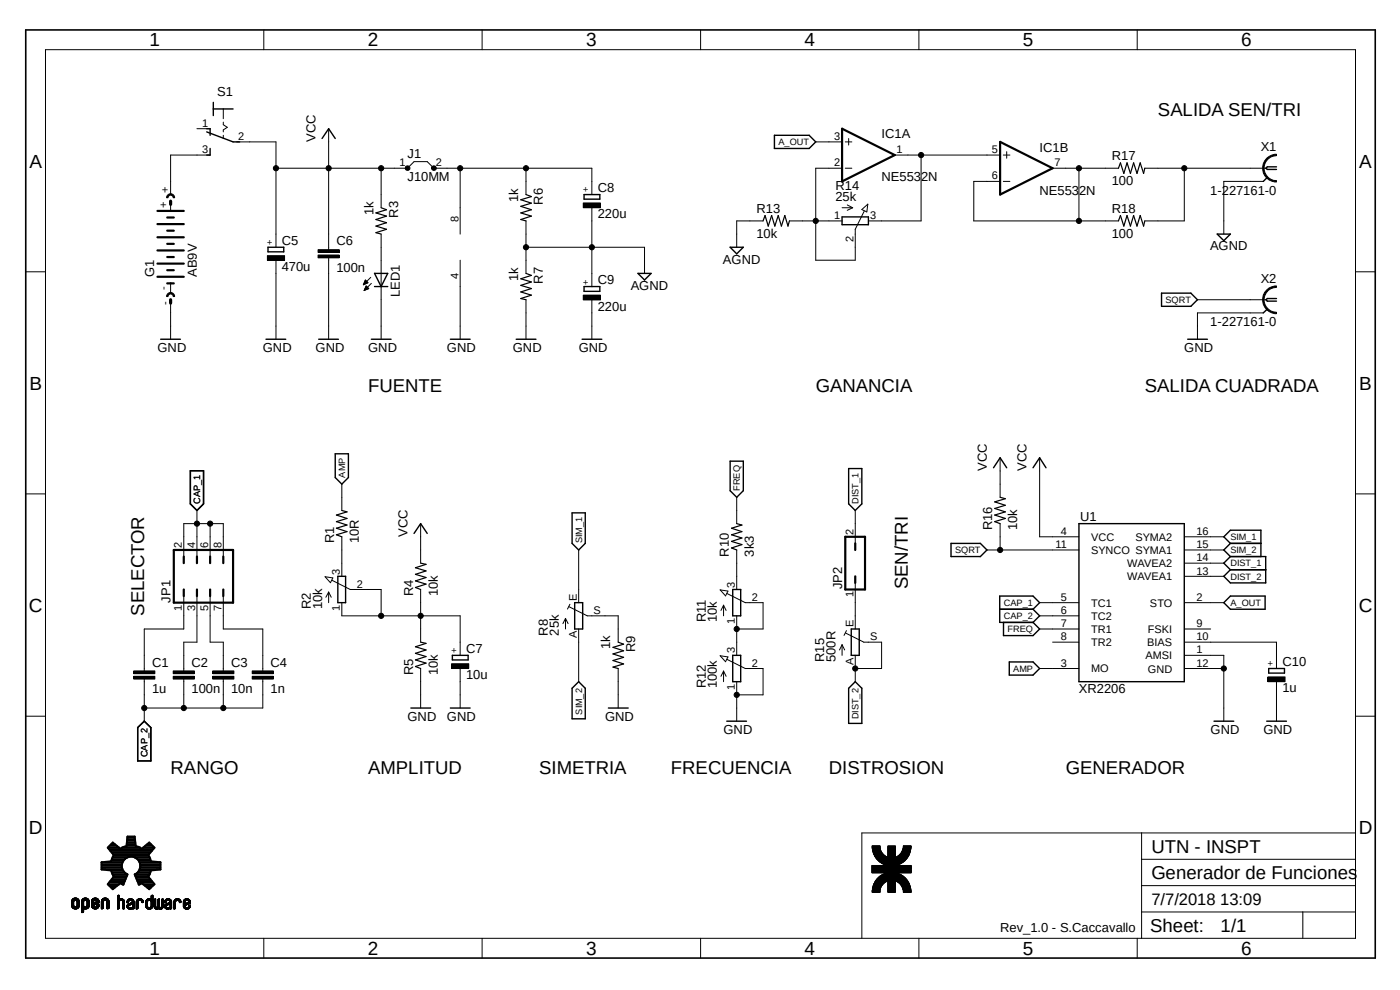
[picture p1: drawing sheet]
<svg xmlns="http://www.w3.org/2000/svg" width="297mm" height="210mm" viewBox="0 0 297 210" stroke-linecap="round" stroke-linejoin="round" font-family="sans-serif">
<path d="M4.9 6l287.2 197.9M292.1 6l-287.2 197.9" fill="none" stroke="#fff" stroke-width=".21"/>
<g fill="none" stroke="#000" stroke-width=".3">
<path d="M43.9 28l5.5 2.1h1.4M43.9 27.3h.7v1.4M44.6 31.5v1.4h-.7M45.3 21.7v2.8M45.3 23.1h4.1M68.3 29.4l1.4-2.1 1.4 2.1M164.3 28.7h7.4l1.4 1.4-1.4 1.4h-7.4zM268.9 37.6l-.9 .9M270.8 35.4h-1.9l-.3 .3 .3 .2h1.9M56.9 52.5h3.3v.9h-3.3zM79.5 58h2.8l-1.4 2.8zM123.9 41.3h3.4v.9h-3.4z"/>
<path d="M135.3 58h2.8l-1.4 1.4zM154.9 52.5h2.8l-1.4 1.3zM178.6 46h5.6v1.7h-5.6zM258.2 49.7h2.8l-1.4 1.4zM34.1 72h4.2M56.4 72h4.2M67.6 72h4.2M78.8 72h4.2M79.5 60.8h2.8M95.5 72h4.2M109.5 72h4.2M123.5 72h4.2"/>
<path d="M123.9 60.8h3.4v1h-3.4zM246.4 62.2h6.2l1.4 1.4-1.4 1.4h-6.2zM252 72h4.2M268.9 65.6l-.9 .8M270.8 63.3h-1.9l-.3 .3 .3 .3h1.9M40.4 99.9h2.8v7l-1.4 1.4-1.4-1.4zM71.1 96.3h2.8v5l-1.4 1.4-1.4-1.4zM154.9 97.8h2.8v6.3l-1.4 1.4-1.4-1.4zM180 99.4h2.8v7.5l-1.4 1.4-1.4-1.4zM210.8 99.2l1.4-2.1 1.4 2.1M219.2 99.2l1.4-2.1 1.3 2.1M87.8 113.2l1.4-2.1 1.4 2.1"/>
<path d="M121.4 108.8h2.8v6.5l-1.4 1.4-1.4-1.4zM201.8 115.3h6.2l1.4 1.4-1.4 1.4h-6.2zM228.9 111.1h22.3v33.5h-22.3zM261 118.1h7.5v5.6h-7.5l-1.4-1.4 1.4-1.4M261 115.3h6.5M261 115.3l-1.4-1.4 1.4-1.4h6.5v5.6M261 115.3l-1.4 1.4 1.4 1.4M261 118.1l-1.4 1.4 1.4 1.4M71.7 122.3h1.6v5.5h-1.6zM96 139h3.3v1h-3.3zM121.9 127.8h1.7v5.6h-1.7zM155.4 139h1.7v5.6h-1.7z"/>
<path d="M155.4 125.1h1.7v5.5h-1.7zM180.6 133.4h1.7v5.6h-1.7zM212.1 129.2h7.1M212.9 132v2.8h6.3l1.4-1.4-1.4-1.4M219.2 129.2l1.4-1.4-1.4-1.4h-7.1v5.6h7.1M219.2 129.2l1.4 1.4-1.4 1.4M261 126.4h7.4v2.8h-7.4l-1.4-1.4zM261 120.9h7.5M29.2 154.3l1.4-1.3 1.4 1.3v7.1h-2.8zM87.2 150.2h4.2M95.5 150.2h4.2M122.8 144.6l1.4 1.4v6.5h-2.8v-6.5z"/>
<path d="M129.1 150.2h4.2M154.2 153h4.2M180 146l1.4-1.4 1.4 1.4v7.5h-2.8zM214.1 140.4h5.1l1.4 1.4-1.4 1.4h-5.1zM257.6 153h4.1M268.7 153h4.2M269.2 141.8h3.3v1h-3.3z"/>
</g>
<g fill="none" stroke="#000" stroke-width=".21">
<path d="M9.7 10.5h277.9v188.6h-277.9zM56 6.3v4.2M102.3 6.3v4.2M148.6 6.3v4.2M194.9 6.3v4.2M241.3 6.3v4.2M41.8 27.3h2.8M44.6 32.9h-8.4v8.4M47.4 23.1v2.1M47.4 25.9v.6l.8 .5-.8 .6v.4M47.4 28.7v.7M50.2 30.1h8.3v22.4"/>
<path d="M58.5 35.7h27.9l1.4-1.4h2.8l1.4 1.4h33.6v5.6M69.7 27.3v25.7M80.9 35.7v8.4M86.1 35.3l.3-.1h.3l.3 .3v.4l-.3 .2-.3 .1-.3-.2-.1-.3 .5-.1-.5 .1zM91.7 35.3l.2-.1h.4l.2 .3v.4l-.2 .2-.4 .1-.2-.2-.1-.3 .5-.1-.5 .1zM97.6 35.7v14M111.6 35.7v5.6M173.1 30.1h5.5M178.6 35.7h-5.5v19.5h8.3v-6.6l1.9-3.8M179.3 35.7h1.4M179.3 30.1h1.4M180 29.4v1.4"/>
<path d="M189.8 32.9h22.4M195.4 32.9v14h-11.2M212.2 38.5h-5.6v8.4h30.7M212.9 38.5h1.3M212.9 32.9h1.3M213.6 32.2v1.4M223.3 35.7h14M228.9 35.7v11.2M242.9 35.7h25.7M251.2 35.7v11.2h-8.3M268 38.5h-8.4v11.2M268.7 33.6a3 3 0 0 1 2.1-.9v.3a2.65 2.65 0 0 0-2.6 2.7 2.65 2.65 0 0 0 2.6 2.6v.3a2.94 2.94 0 0 1-2.7-1.8 2.94 2.94 0 0 1 .6-3.2z"/>
<path d="M5.5 57.7h4.2M35.5 41.5a.85 .85 0 0 1 .9-.4 .85 .85 0 0 1 .6 .9h-.3a.55 .55 0 0 0-.5-.6 .55 .55 0 0 0-.6 .6h-.3zM36.2 43.3v1.4M56.7 54.2h3.7v1h-3.7zM58.5 55.2v16.8M67.5 54.1h4.5v.6h-4.5zM67.5 53h4.5v.6h-4.5zM69.7 54.7v17.3M77.3 59.9h.7M77.3 59.8h.6M77.4 59.7h.5M77.4 59.6h.3"/>
<path d="M77.5 59.5h.1M77.5 59.4l.6 .6-1 .4zM78.7 58.8l-1.6 1.6M80.9 49.7v22.3M97.6 55.2v16.8M111.6 46.9v11.1M111.6 52.5h25.1v5.5M123.7 43.1h3.7v1h-3.7zM125.6 44.1v16.7M161.9 46.9h-5.6v5.6M167.5 46.9h11.1M178.6 44.1h2.3"/>
<path d="M179.7 43.5l1.2 .6M180.9 44.1l-1.2 .5M182.8 44.4l1.3-1.1-.2 1.7zM287.6 57.7h4.2M35.5 62.4a.85 .85 0 0 1 .9-.3 .85 .85 0 0 1 .6 .8h-.3a.55 .55 0 0 0-.5-.6 .55 .55 0 0 0-.6 .6h-.3zM36.2 60.1v2.1M36.2 63.6v8.4M77.1 60.3h.1M77.2 60.2h.3M77.2 60.2h.5M77.3 60h.6M77.3 61.6h.1"/>
<path d="M77.3 61.5h.3M77.3 61.4h.6M77.4 61.3h.7M77.4 61.2h.8M77.5 61.1h.6M77.6 61h.4M77.6 60.9h.3M77.6 60.7h.2M77.7 60.7l.5 .5-.9 .4zM78.8 60.1l-1.5 1.5M111.6 63.6v8.4M123.7 62.6h3.7v1h-3.7z"/>
<path d="M125.6 63.6v8.4M254 63.6h14.6M268 66.4h-14v5.6M268.7 61.5a3 3 0 0 1 2.1-.8v.3a2.65 2.65 0 0 0-2.6 2.6 2.65 2.65 0 0 0 2.6 2.7v.2a2.95 2.95 0 0 1-2.7-1.8 2.95 2.95 0 0 1 .6-3.2zM212.2 97.1v8.4M220.6 97.1v16.8h8.3M5.5 104.8h4.2M39 118.1v-7h8.4v7M41.8 108.3v9.8M44.6 111.1v7M72.5 102.7v5.6M72.5 113.9v8.4"/>
<path d="M89.2 111.1v8.4M122.8 116.7v11.1M156.3 105.5v5.6M156.3 116.7v8.4M181.4 108.3v7M209.4 116.7h19.5M212.2 111.1v5.6M251.2 113.9h8.4M251.2 116.7h8.4M251.2 119.5h8.4M287.6 104.8h4.2M39 126.4v7h-8.4v9"/>
<path d="M41.8 126.4v9.8h-2.8v6.2M44.6 126.4v9.8h2.8v6.2M47.4 126.4v7h8.4v9M69 122.3l1.6 .3-.5 1zM69.7 125.6v2.2M69.7 125.6l-.6 1.1M69.7 125.6l.6 1.1M70.4 123.1l3.9 2h6.6v5.5M72.5 127.8v2.8h25.1v8.4M89.2 125.1v11.1M120 131.2v2.2M120 131.2l-.6 1.1"/>
<path d="M120 131.2l.5 1.1M120.7 128.7l3.9 1.9h6.5v5.6M120.9 128.2l-.5 1M122.8 133.4v11.2M152.8 139.1l1.6 .3-.5 1zM152.8 125.1l1.6 .3-.5 1zM153.5 128.4v2.2M153.5 128.4l-.5 1.1M153.5 128.4l.6 1.1M154.2 125.9l3.9 1.9h3.8v5.6h-5.6M154.2 139.9l3.9 1.9h3.8v5.6h-5.6M156.3 130.6v8.4"/>
<path d="M178.6 136.8v2.2M178.6 136.8l-.5 1.1M178.6 136.8l.6 1.1M179.4 134.3l3.9 1.9h3.7v5.6h-5.6M179.6 133.8l-.5 1M181.4 123.7v9.7M181.4 139v5.6M220.6 127.8h8.3M220.6 130.6h8.3M220.6 133.4h8.3M223.3 136.2h5.6M251.2 139h8.4v14"/>
<path d="M251.2 127.8h8.4M251.2 133.4h5.6M251.2 136.2h19.6v5.6M251.2 122.3h8.4M5.5 151.9h4.2M28.4 143.5h4.5v.6h-4.5zM28.4 142.3h4.5v.6h-4.5zM30.6 144v9M36.7 143.5h4.5v.6h-4.5zM36.7 142.3h4.5v.6h-4.5zM39 144v6.2M45.1 143.5h4.5v.6h-4.5z"/>
<path d="M45.1 142.3h4.5v.6h-4.5zM47.4 144v6.2M53.5 143.5h4.5v.6h-4.5zM53.5 142.3h4.5v.6h-4.5zM55.8 144v6.2h-25.2M89.2 141.8v8.4M95.8 140.8h3.6v1h-3.6zM97.6 141.8v8.4M131.1 141.8v8.4M153.5 142.4v2.2M153.5 142.4l-.5 1.1M153.5 142.4l.6 1.1"/>
<path d="M156.3 144.6v8.4M220.6 141.8h8.3M251.2 141.8h8.4M269 143.6h3.6v1h-3.6zM270.8 144.6v8.4M287.6 151.9h4.2M185 180h1.7M185 179.9h1.7M185 179.8l1.7 .1M185 179.8h1.7M185 179.7h1.7M185 179.6h1.7"/>
<path d="M185 179.5h1.7M188.4 180h1.5M188.4 179.9h1.5M188.4 179.8h1.5M188.4 179.7h1.5M188.4 179.6h1.5M188.4 179.5h1.5M191.6 180h1.7M191.6 179.9h1.7M191.6 179.8h1.7M191.6 179.7h1.7M191.6 179.6h1.7"/>
<path d="M191.6 179.5h1.7M242.2 176.7v22.4M287.6 176.7h-104.8v22.4M15.2 192.2h.5M15.2 192.1h.4M15.2 192h.4M15.2 191.9h.4M15.2 191.8h.4M15.2 191.7h.4M15.2 191.6h.4M15.2 191.5h.4M15.2 191.4h.4"/>
<path d="M15.2 191.3h.4M15.2 192.4h.7M15.2 192.3h.6M15.2 192.2l.5 .1M15.2 191.1h.5M15.3 192.4h1.4M15.3 192.4h.7M15.3 190.9h1.4M15.3 192.5h1.4M15.3 190.8h1.4M15.4 190.8h1.2M15.4 192.6h1.2"/>
<path d="M15.5 190.7h1.1M15.5 190.7h1M15.5 192.7h1M15.5 190.6h1M15.6 192.7h.8M15.6 190.6h.8M15.7 192.8h.6M15.7 191.2h-.5M15.8 192.8h.4M15.8 190.5h.4M15.9 191h-.7M16.1 192.4h.6"/>
<path d="M16.1 191h.7M16.2 192.4h.6M16.3 192.3h.5M16.3 191.1h.5M16.3 192.2h.5M16.3 191.2h.5M16.4 192.1h.4M16.4 192h.4M16.4 191.9h.4M16.4 191.8h.4M16.4 191.7h.4M16.4 191.6h.4"/>
<path d="M16.4 191.5h.4M16.4 191.4h.4M16.4 191.3h.4M17.3 193.6h.2M17.3 193.5h.3M17.3 193.4h.4M17.3 193.3h.4M17.3 193.2h.4M17.3 193.1h.4M17.3 193h.4M17.3 192.9h.4M17.3 192.8h.4"/>
<path d="M17.3 192.8h1.2M17.3 192.7h1.2M17.3 192.7h1.3M17.3 192.6h1.5M17.3 192.5h1.5M17.3 192.4h1.5M17.3 192.4h.7M17.3 192.4h.6M17.3 192.3h.6M17.3 192.2h.5M17.3 192.2h.4M17.3 192.1h.4"/>
<path d="M17.3 192h.4M17.3 191.9h.4M17.3 191.8h.4M17.3 191.7h.4M17.3 191.6h.4M17.3 191.5h.4M17.3 191.4h.4M17.3 191.3h.4M17.3 191.2h.4M17.3 191.1h.5M17.4 191.1h.5M17.4 190.9h1.4"/>
<path d="M17.4 190.8h1.4M17.5 190.8h1.3M17.6 190.7h1.1M17.6 190.7h1M17.7 190.6h.8M17.7 193.5h-.4M17.9 192.8h.4M17.9 191h-.5M17.9 190.5h.4M18.2 192.4h.6M18.2 191h.7M18.3 192.4h.6"/>
<path d="M18.4 192.3h.5M18.4 191.1h.5M18.4 192.2h.5M18.5 192.2h.4M18.5 191.2h.4M18.5 192.1h.4M18.5 192h.4M18.5 191.9h.4M18.5 191.8h.4M18.5 191.7h.4M18.5 191.6h.4M18.5 191.5h.4"/>
<path d="M18.5 191.4h.4M18.5 191.3h.4M18.7 192.6l-1.4 .1M19.4 192.4h.7M19.4 192.3h.6M19.4 192.2l.5 .1M19.4 192.2h.5M19.4 192.1h.5M19.4 192h.6M19.4 191.9h.8M19.4 191.8h1.1M19.4 191.7h1.2"/>
<path d="M19.4 191.7h1.3M19.4 191.6h1.6M19.4 191.5h.5M19.4 191.5h.4M19.4 191.4h.4M19.4 191.3h.4M19.4 191.3h.5M19.4 191.2h.5M19.4 191.1h.5M19.4 191.1h.6M19.5 192.4h.7M19.5 190.9h1.4"/>
<path d="M19.6 192.5h1.3M19.6 190.8h1.3M19.6 192.6h1.2M19.7 190.7h1.1M19.7 190.7h1M19.7 192.7h1M19.8 190.6h.9M19.8 192.7h.8M19.8 190.6h.8M19.9 192.8h.6M19.9 191.5h1.1M20 192l-.6 .1"/>
<path d="M20 192.8h.4M20.1 191.5h.9M20.1 190.5h.3M20.1 191h-.7M20.2 191.4h.8M20.3 192.4h.6M20.3 191h.7M20.4 191.3h.6M20.4 192.4h.6M20.4 191.8l-1 .1M20.4 192.3h.6M20.4 191.1h.6"/>
<path d="M20.5 192.3h.5M20.5 191.1h.5M20.5 192.2h.5M20.5 191.3h.5M20.5 191.2h.5M20.6 192.2h.4M20.6 192.1h.4M20.6 192h.4M20.7 191.9h.3M20.8 191.9h.2M20.9 191.6h-1.5M20.9 192.4l-1.4 .1"/>
<path d="M20.9 191.8v.1M21.5 192.7h.3M21.5 192.7h.4M21.5 192.6h.4M21.5 192.5h.4M21.5 192.4h.4M21.5 192.3h.4M21.5 192.2h.4M21.5 192.1h.4M21.5 192h.4M21.5 191.9h.4M21.5 191.8h.4"/>
<path d="M21.5 191.7h.4M21.5 191.6h.4M21.5 191.5h.4M21.5 191.4h.4M21.5 191.3h.4M21.5 191.2h.5M21.5 192.8h.3M21.5 191.1h.5M21.5 191.1h.6M21.6 192.8h.1M21.6 190.9h1.4M21.7 190.8h1.3"/>
<path d="M21.7 190.8h1.2M21.8 190.7h1.1M21.8 190.6h1M21.9 190.6h.8M22.1 190.5h.4M22.2 191h-.6M22.4 191h.7M22.6 191.1h.5M22.7 192.8h.2M22.7 192.7h.3M22.7 192.7h.4M22.7 192.6h.4"/>
<path d="M22.7 192.5h.4M22.7 192.4h.4M22.7 192.3h.4M22.7 192.2h.4M22.7 192.1h.4M22.7 192h.4M22.7 191.9h.4M22.7 191.8h.4M22.7 191.7h.4M22.7 191.6h.4M22.7 191.5h.4M22.7 191.4h.4"/>
<path d="M22.7 191.3h.4M22.7 191.2h.4M24.9 192.8h.2M24.9 192.8h.3M24.9 192.7h.3M24.9 192.6h.4M24.9 192.5h.4M24.9 192.4h.4M24.9 192.3h.4M24.9 192.2h.4M24.9 192.1h.4M24.9 192h.4"/>
<path d="M24.9 191.9h.4M24.9 191.8h.4M24.9 191.7h.4M24.9 191.6h.4M24.9 191.5h.4M24.9 191.4h.4M24.9 191.3h.4M24.9 191.1h.5M24.9 191.1h.6M24.9 191h1.4M24.9 190.9h1.4M24.9 190.9h1.3"/>
<path d="M24.9 190.8h1.3M24.9 190.7h.4M24.9 190.6h.4M24.9 190.5h.4M24.9 190.4h.4M24.9 190.3h.4M24.9 190.2h.4M24.9 190.1h.4M24.9 190h.4M25 190h.3M25 189.9h.3M25.3 192.6l-.4 .1"/>
<path d="M25.4 191.2h-.5M25.4 190.7h.6M25.9 191.1h.5M26 191.1h.4M26 191.2h.4M26.1 192.8h.1M26.1 192.8h.3M26.1 192.7h.3M26.1 192.6h.3M26.1 192.5h.3M26.1 192.4h.3M26.1 192.3h.3"/>
<path d="M26.1 192.2h.3M26.1 192.1h.3M26.1 192h.3M26.1 191.9h.3M26.1 191.8h.3M26.1 191.7h.3M26.1 191.6h.3M26.1 191.5h.3M26.1 191.4h.3M26.1 191.3h.3M26.2 192.8v.1M26.9 192.4h.4"/>
<path d="M26.9 192.3h.4M26.9 192.2h.4M26.9 191.5h.3M26.9 191.4h.3M26.9 191.3h.3M27 192.5h.5M27 192.4h.3M27 192.2h.3M27 192.1h.3M27 191.5h.1M27 191.3h.3M27 191.1h.3"/>
<path d="M27 192.6h.9M27 192h.6M27 191.1h.4M27.1 192.6h.8M27.1 191.9h.6M27.1 191.9h.7M27.1 191h1.3M27.1 192.7h.8M27.1 190.9h1.2M27.1 190.9h1.1M27.2 192.7h.7M27.2 190.8h1"/>
<path d="M27.2 192.8h.7M27.2 191.8h1.2M27.3 192.2l-.4 .1M27.3 192.8h.6M27.3 191.2h-.3M27.3 191.7h1.1M27.3 190.7h.7M27.4 191.7h1M27.4 190.7h.5M27.5 192l-.5 .1M27.6 192.9h.1M27.6 191.6h.8"/>
<path d="M27.6 192.5h.3M27.7 192.9h.1M27.7 191.6h.7M27.8 191.5h.6M27.9 191.1h.5M27.9 191.5h.5M28 191.1h.4M28 191.4h.4M28 191.2h.4M28.1 192.8h.2M28.1 192.8h.3M28.1 192.7h.3"/>
<path d="M28.1 192.6h.3M28.1 192.5h.3M28.1 192.4h.3M28.1 192.3h.3M28.1 192.2h.3M28.1 192.1h.3M28.1 192h.3M28.1 191.9h.3M28.1 191.3h.3M28.4 191.8l-1.3 .1M28.9 192.8h.2M28.9 192.8h.3"/>
<path d="M28.9 192.7h.3M28.9 192.7h.4M28.9 192.6h.4M28.9 192.5h.4M28.9 192.4h.4M28.9 192.3h.4M28.9 192.2h.4M28.9 192.1h.4M28.9 192h.4M28.9 191.9h.4M28.9 191.8h.4M28.9 191.7h.4"/>
<path d="M28.9 191.6h.4M28.9 191.5h.4M28.9 191.4h.4M28.9 191.3h.4M29 192.8v.1M29 191.1h.4M29 191.1h.5M29.1 190.9h1.2M29.1 190.9h1.1M29.2 190.8h1M29.2 190.8h.9M29.3 191.2h-.4"/>
<path d="M29.4 190.7h.6M29.4 190.7h.5M29.9 191.1h.5M30 191.1h.4M30 191.2h.4M30.1 191.3h.3M30.1 191.4h.3M30.1 191.5h.2M30.3 191h-1.3M30.9 192.2h.3M30.9 192.1h.3M30.9 192h.3"/>
<path d="M30.9 191.9h.3M30.9 191.8h.3M30.9 191.7h.3M30.9 191.6h.3M30.9 191.5h.3M30.9 191.4h.3M30.9 191.3h.3M30.9 192.4h.4M30.9 192.3h.4M31 192.4l.5 .1M31 192.4h.3M31 191.1h.3"/>
<path d="M31 191.1h.4M31 191.1h.5M31 192.5h.6M31.1 192.6h1.2M31.1 190.9h1.3M31.2 192.7h1M31.2 190.8h1.2M31.2 192.7h.9M31.3 192.8h.8M31.3 191.2h-.4M31.4 192.8h.6M31.4 190.7h.6"/>
<path d="M31.4 190.7h.5M31.6 192.9h.1M31.7 192.9h.1M31.7 192.5h.6M31.9 192.5h.4M31.9 191.1h.5M32 191.1h.4M32 192.4h.4M32 191.2h.4M32 192.3h.4M32.1 192.2h.3M32.1 192.1h.3"/>
<path d="M32.1 192h.3M32.1 191.9h.3M32.1 191.8h.3M32.1 191.7h.3M32.1 191.6h.3M32.1 191.5h.3M32.1 191.4h.3M32.1 191.3h.3M32.1 190.7h.3M32.1 190.6h.3M32.1 190.5h.3M32.1 190.4h.3"/>
<path d="M32.1 190.3h.3M32.1 190.2h.3M32.1 190.1h.3M32.1 190h.3M32.2 189.9h.2M32.4 191h-1.4M32.7 192.4h.4M32.7 192.3h.4M32.7 192.2h.3M32.7 192.1h.3M32.7 192h.3M32.7 191.9h.3"/>
<path d="M32.7 191.8h.3M32.7 191.7h.3M32.7 191.6h.3M32.7 191.5h.3M32.7 191.4h.3M32.7 191.3h.3M32.7 191.2h.3M32.7 191.1h.3M32.7 191h.3M32.7 190.9h.3M32.7 190.8h.3M32.8 192.6h1.7"/>
<path d="M32.8 192.5h1.8M32.9 192.7h1.6M32.9 192.7h1.5M32.9 190.7h.1M32.9 192.8h1.5M33 192.8h.5M33.3 192.9h.1M33.4 192.5h.5M33.5 192.4h.4M33.5 192.3h.3M33.5 192.2h.3M33.5 192.1h.3"/>
<path d="M33.5 192h.3M33.5 191.9h.3M33.5 191.8h.3M33.5 191.7h.3M33.5 191.6h.3M33.5 191.5h.3M33.5 191.4h.3M33.5 191.3h.3M33.5 191.2h.3M33.5 191.1h.3M33.5 191h.3M33.5 190.9h.3"/>
<path d="M33.5 190.8h.3M33.7 190.7h.1M33.8 192.8h.5M34.2 192.4h.4M34.2 192.3h.4M34.3 192.2h.3M34.3 192.1h.3M34.3 192h.3M34.3 191.9h.3M34.3 191.8h.3M34.3 191.7h.3M34.3 191.6h.3"/>
<path d="M34.3 191.5h.3M34.3 191.4h.3M34.3 191.3h.3M34.3 191.2h.3M34.3 191.1h.3M34.3 191h.3M34.3 190.9h.3M34.3 190.8h.3M34.4 190.7h.2M34.5 190.7h.1M34.9 192.4h.4M34.9 192.3h.4"/>
<path d="M34.9 192.2h.4M34.9 192.4l.4 .1M34.9 192.1h.4M34.9 191.5h.2M34.9 191.3h.3M34.9 191.3h.4M35 192.6h.9M35 192.5h.8M35 192h.6M35 191.1h.3M35 191.1h.4M35 192.6l.9 .1"/>
<path d="M35 191.9h.7M35 191h1.3M35.1 191.9h.7M35.1 192.7h.8M35.1 190.9h1.1M35.2 192.8h.7M35.2 190.8h1M35.2 191.8h1.2M35.2 191.4h-.3M35.2 190.8h.9M35.3 192.8h.6M35.3 191.7h1.1"/>
<path d="M35.3 191.2h-.4M35.3 190.7h.7M35.4 191.7h1M35.4 190.7h.5M35.5 192.9h.1M35.5 192l-.6 .1M35.5 191.6h.9M35.6 192.9h.1M35.7 191.6h.7M35.8 191.5h.6M35.9 191.1h.4M35.9 191.5h.5"/>
<path d="M35.9 191.1h.5M36 191.8l-.9 .1M36 191.1h.4M36 191.4h.4M36 191.2h.4M36.1 191.8h.3M36.1 191.3h.3M36.1 192.8h.1M36.1 192.8h.2M36.1 192.7h.3M36.1 192.6h.3M36.1 192.5h.3"/>
<path d="M36.1 192.4h.3M36.1 192.3h.3M36.1 192.2h.3M36.1 192.1h.3M36.1 192h.3M36.1 191.9h.3M36.9 192.8h.1M36.9 192.8h.3M36.9 192.7h.3M36.9 192.6h.3M36.9 192.5h.3M36.9 192.4h.3"/>
<path d="M36.9 192.3h.3M36.9 192.2h.3M36.9 192.1h.3M36.9 192h.3M36.9 191.9h.3M36.9 191.8h.3M36.9 191.7h.3M36.9 191.6h.3M36.9 191.5h.3M36.9 191.4h.3M36.9 191.3h.3M36.9 191.3h.4"/>
<path d="M36.9 191.2h.4M36.9 191.1h.4M37 192.8v.1M37 191.1h.4M37 191h1.3M37 190.9h1.2M37.1 190.9h1.1M37.1 190.8h1M37.2 190.8h.9M37.3 190.7h.7M37.4 190.7h.5M37.9 191.1h.4"/>
<path d="M38 191.1h.4M38 191.2h.4M38.1 191.5h.2M38.1 191.3h.3M38.4 191.4h-.3M38.9 192.4h.4M38.9 192.3h.4M38.9 192.2h.3M38.9 192.1h.4M38.9 192h.6M38.9 191.9h.7M38.9 191.9h.8"/>
<path d="M38.9 191.8h1.1M38.9 191.7h1.2M38.9 191.7h.3M38.9 191.6h.3M38.9 191.5h.3M38.9 191.4h.3M38.9 191.3h.3M38.9 191.2h.4M38.9 192.4l.5 .1M38.9 191.1h.4M38.9 191.1h.5M39 192.5h.6"/>
<path d="M39 191.1h.4M39 191h1.3M39 192.6h1.3M39.1 192.6h1.1M39.1 190.9h1.2M39.1 190.9h1.1M39.2 192.7h.9M39.2 190.8h1M39.2 190.8h.9M39.2 192.8h.8M39.3 192.8h.7M39.3 190.7h.7"/>
<path d="M39.4 191.7h.8M39.4 190.7h.5M39.5 192l-.6 .1M39.6 192.9h.1M39.7 191.6h.7M39.7 192.9h.1M39.7 192.5h.6M39.7 191.5h.7M39.8 191.5h.6M39.9 191.1h.4M39.9 191.8l-1 .1M39.9 191.4h.5"/>
<path d="M40 192.4h.3M40 191.1h.3M40 192.3h.4M40 191.2h.4M40 192.2h.4M40 191.3h.4M40.1 192.2h.3M40.1 192.1h.3M40.3 192h.1M40.3 192.4l-.4 .1M40.3 191.6h-.8M56 199.1v4.1"/>
<path d="M102.3 199.1v4.1M148.6 199.1v4.1M185 185.2h8.3M185 185.1h8.3M185 185h8.3M185 184.9h8.3M185 184.8h8.3M185 184.7h8.3M185 184.6h8.3M185 184.5h8.3M185 184.4h8.3M185 184.3h8.3"/>
<path d="M185 184.2h8.3M185 184.1h8.3M185 184h8.3M185 183.9h8.3M185 183.8h8.3M185 183.7h8.3M185 183.6h8.3M185 189.3h1.7M185 189.2h1.7M185 189.1h1.7M185 189h1.7M185 188.9h1.7"/>
<path d="M185 188.8h1.7M185.1 188.8h1.6M185.1 188.7h1.6M185.1 188.6h1.6M185.1 188.6h1.7M185.1 188.5h1.7M185.1 180.3h1.7M185.1 180.2h1.7M185.1 180.1h1.6M185.1 180h1.6M185.1 188.4h1.7M185.1 188.3h1.8"/>
<path d="M185.1 180.5h1.8M185.1 180.4h1.8M185.2 188.2h1.7M185.2 180.6h1.7M185.2 188.1h1.7M185.2 180.7h1.8M185.3 188h1.7M185.3 187.9h1.8M185.3 180.9h1.9M185.3 180.8h1.8M185.3 180.8h1.7M185.3 187.8h1.9"/>
<path d="M185.3 187.7h1.9M185.3 181h1.9M185.3 181.1h2M185.3 181.1h1.9M185.4 187.6h1.9M185.4 187.5h1.9M185.4 187.5h2M185.4 181.3h2.1M185.4 181.2h2M185.4 181.2h1.9M185.5 187.4h2M185.5 181.4h2.1"/>
<path d="M185.5 187.3h2.1M185.5 181.5h2.2M185.5 181.5h2.3M185.6 187.2h2.2M185.6 187.1h2.3M185.6 181.7h2.3M185.6 181.6h2.2M185.6 187.1h2.4M185.6 181.7h2.4M185.7 186.9h2.4M185.7 181.8h2.5M185.7 181.7l2.4 .1"/>
<path d="M185.7 186.9h2.6M185.7 181.9h2.6M185.8 186.9h6.8M185.8 181.9h6.7M185.8 186.8h6.7M185.8 186.7h6.6M185.8 182h6.6M185.9 186.7h6.5M185.9 186.6h6.5M185.9 182.1h6.5M186 186.5h6.3M186 182.2h6.3"/>
<path d="M186 182.3h6.3M186.1 186.4h6.1M186.1 182.3h6.1M186.1 182.4h6.1M186.2 186.3h5.9M186.2 182.5h5.9M186.3 186.3h5.8M186.3 186.2h5.7M186.3 182.5h5.7M186.3 182.5h5.8M186.3 182.6h5.7M186.4 186.1h5.5"/>
<path d="M186.4 182.7h5.4M186.4 182.7h5.5M186.5 186h5.3M186.5 182.8h5.3M186.6 186h5.1M186.6 182.8h5.1M186.6 185.9h5M186.6 182.9h5M186.7 185.8h4.9M186.7 182.9h4.9M186.8 185.8h4.7M186.8 183h4.7"/>
<path d="M186.8 188.4l-1.7 .1M186.9 185.7l4.6 .1M186.9 183h4.6M187 185.7h4.3M187 183.1h4.3M187 185.6h4.3M187.1 185.6h4.1M187.1 183.2h4.1M187.1 187.8l-1.8 .1M187.2 185.5h4M187.2 183.2h3.9M187.3 187.6l-2 .1"/>
<path d="M187.3 185.5h3.7M187.3 183.3h3.7M187.4 185.4h3.5M187.5 187.4l-2.1 .1M187.5 183.3h3.3M187.5 185.4h3.3M187.5 183.4h3.3M187.6 185.3h3.1M187.7 183.5h2.9M187.7 185.3h2.8M187.8 187.2h-2.3M187.9 185.2h2.5"/>
<path d="M187.9 183.5h2.5M187.9 183.6h2.5M188.1 187h-2.4M188.4 187.8h1.5M188.4 189.2h1.5M188.4 189.1h1.5M188.4 189h1.5M188.4 188.9h1.5M188.4 188.8h1.5M188.4 188.7h1.5M188.4 188.6h1.5M188.4 188.5h1.5"/>
<path d="M188.4 188.4h1.5M188.4 188.3h1.5M188.4 188.2h1.5M188.4 188.1h1.5M188.4 188h1.5M188.4 187.9h1.5M188.4 187.7h1.5M188.4 187.6h1.5M188.4 187.5h1.5M188.4 187.4h1.5M188.4 187.3h1.5M188.4 187.2h1.5"/>
<path d="M188.4 187.1h1.5M188.4 187h1.5M188.4 186.9h1.5M188.4 181.9h1.5M188.4 181.8h1.5M188.4 181.7h1.5M188.4 181.6h1.5M188.4 181.5h1.5M188.4 181.4h1.5M188.4 181.3h1.5M188.4 181.2h1.5M188.4 181.1h1.5"/>
<path d="M188.4 181h1.5M188.4 180.9h1.5M188.4 180.8h1.5M188.4 180.7h1.5M188.4 180.6h1.5M188.4 180.5h1.5M188.4 180.4h1.5M188.4 180.3h1.5M188.4 180.2h1.5M188.4 180.1h1.5M189.9 189.3h-1.5M190 186.9h2.6"/>
<path d="M190 181.9h2.6M190.1 181.8h2.5M190.2 186.9h2.4M190.2 187h2.5M190.3 187.1h2.4M190.3 181.7h2.4M190.4 181.7h2.3M190.5 187.2h2.2M190.5 187.1h2.2M190.5 181.6h2.2M190.5 187.2h2.3M190.6 181.5h2.2"/>
<path d="M190.7 187.3h2.1M190.7 181.4h2.1M190.8 187.4h2.1M190.8 181.4h2M190.8 181.4h2.1M190.9 181.3h2M190.9 187.5h2M190.9 181.2h2M191 187.5h1.9M191 181.2h1.9M191 187.6h2M191 187.6h1.9"/>
<path d="M191 181.1h2M191.1 187.7h1.9M191.1 181.1h1.9M191.1 181h1.9M191.2 187.8h1.8M191.2 187.8l1.8 .1M191.2 187.9h1.8M191.2 180.8h1.8M191.3 188h1.8M191.3 180.8h1.7M191.3 180.8h1.8M191.3 180.7h1.8"/>
<path d="M191.3 188.1h1.8M191.3 180.6h1.8M191.4 188.2h1.8M191.4 188.2h1.7M191.4 180.6h1.7M191.4 180.5h1.8M191.5 188.3h1.7M191.5 180.4h1.7M191.5 188.6h1.7M191.5 188.5h1.7M191.5 188.4l1.7 .1M191.5 188.4h1.7"/>
<path d="M191.5 180.3h1.7M191.5 180.2h1.7M191.6 188.6h1.6M191.6 180.1h1.6M191.6 188.8h1.7M191.6 188.7h1.7M191.6 189.3h1.7M191.6 189.2h1.7M191.6 189.1h1.7M191.6 189h1.7M191.6 188.9h1.7M192.5 181.9l-6.7 .1"/>
<path d="M192.7 181.7l-2.5 .1M192.8 181.5l-2.3 .1M193 180.9h-1.8M193.2 180.3h-1.7M194.9 199.1v4.1M241.3 199.1v4.1M242.2 193.5h45.4M242.2 187.9h45.4M242.2 182.3h45.4M276.4 193.5v5.6"/>
<circle cx="58.5" cy="35.7" r=".55"/>
<circle cx="69.7" cy="35.7" r=".55"/>
<circle cx="80.9" cy="35.7" r=".55"/>
<circle cx="97.6" cy="35.7" r=".55"/>
<circle cx="111.6" cy="35.7" r=".55"/>
<circle cx="195.4" cy="32.9" r=".55"/>
<circle cx="228.9" cy="35.7" r=".55"/>
<circle cx="251.3" cy="35.7" r=".55"/>
<circle cx="111.6" cy="52.5" r=".55"/>
<circle cx="125.6" cy="52.5" r=".55"/>
<circle cx="173.1" cy="46.9" r=".55"/>
<circle cx="228.9" cy="46.9" r=".55"/>
<circle cx="41.8" cy="111.1" r=".55"/>
<circle cx="44.6" cy="111.1" r=".55"/>
<circle cx="212.2" cy="116.7" r=".55"/>
<circle cx="80.9" cy="130.6" r=".55"/>
<circle cx="89.2" cy="130.6" r=".55"/>
<circle cx="156.3" cy="133.4" r=".55"/>
<circle cx="30.6" cy="150.2" r=".55"/>
<circle cx="39" cy="150.2" r=".55"/>
<circle cx="47.4" cy="150.2" r=".55"/>
<circle cx="156.3" cy="147.4" r=".55"/>
<circle cx="181.4" cy="141.8" r=".55"/>
<circle cx="259.6" cy="141.8" r=".55"/>
</g>
<path d="M237.3 35.7l.4-1.2 .7 2.3 .7-2.3 .7 2.3 .7-2.3 .7 2.3 .7-2.3 .7 2.3 .3-1.1M80.9 44.1l1.1 .4-2.2 .7 2.2 .6-2.2 .8 2.2 .6-2.2 .8 2.2 .6-2.2 .8 1.1 .3M111.6 41.3l1.1 .4-2.2 .7 2.2 .7-2.2 .7 2.2 .7-2.2 .7 2.2 .6-2.2 .8 1.1 .3M111.6 58l1.1 .4-2.2 .7 2.2 .7-2.2 .7 2.2 .7-2.2 .7 2.2 .7-2.2 .7 1.1 .3M161.9 46.9l.4-1.2 .7 2.3 .7-2.3 .7 2.3 .7-2.3 .7 2.3 .7-2.3 .7 2.3 .3-1.1M237.3 46.9l.4-1.2 .7 2.3 .7-2.3 .7 2.3 .7-2.3 .7 2.3 .7-2.3 .7 2.3 .3-1.1M72.5 108.3l1.1 .3-2.2 .7 2.2 .7-2.2 .7 2.2 .7-2.2 .7 2.2 .7-2.2 .7 1.1 .4M89.2 119.5l1.2 .2-2.3 .7 2.3 .7-2.3 .7 2.3 .7-2.3 .7 2.3 .7-2.3 .7 1.1 .5M156.3 111.1l1.1 .3-2.2 .7 2.2 .7-2.2 .7 2.2 .6-2.2 .8 2.2 .6-2.2 .7 1.1 .5M212.2 105.5l1.1 .3-2.3 .7 2.3 .7-2.3 .7 2.3 .7-2.3 .7 2.3 .7-2.3 .7 1.2 .4M89.2 136.2l1.2 .3-2.3 .7 2.3 .7-2.3 .7 2.3 .7-2.3 .7 2.3 .7-2.3 .7 1.1 .4M131.1 136.2l1.2 .5-2.3 .6 2.3 .7-2.3 .7 2.3 .7-2.3 .7 2.3 .7-2.3 .7 1.1 .3" fill="none" stroke="#000" stroke-width=".25"/>
<g fill="#000">
<path d="M86.1 35.3l.3-.1h.3l.3 .3v.4l-.3 .2-.3 .1-.3-.2-.1-.3 .5-.1-.5 .1z" fill-rule="evenodd"/>
<path d="M91.7 35.3l.2-.1h.4l.2 .3v.4l-.2 .2-.4 .1-.2-.2-.1-.3 .5-.1-.5 .1z" fill-rule="evenodd"/>
<path d="M268.7 33.6a3 3 0 0 1 2.1-.9v.3a2.65 2.65 0 0 0-2.6 2.7 2.65 2.65 0 0 0 2.6 2.6v.3a2.94 2.94 0 0 1-2.7-1.8 2.94 2.94 0 0 1 .6-3.2z" fill-rule="evenodd"/>
<path d="M35.5 41.5a.85 .85 0 0 1 .9-.4 .85 .85 0 0 1 .6 .9h-.3a.55 .55 0 0 0-.5-.6 .55 .55 0 0 0-.6 .6h-.3z" fill-rule="evenodd"/>
<path d="M56.7 54.2h3.7v1h-3.7z" fill-rule="evenodd"/>
<path d="M67.5 54.1h4.5v.6h-4.5z" fill-rule="evenodd"/>
<path d="M67.5 53h4.5v.6h-4.5z" fill-rule="evenodd"/>
<path d="M123.7 43.1h3.7v1h-3.7z" fill-rule="evenodd"/>
<path d="M35.5 62.4a.85 .85 0 0 1 .9-.3 .85 .85 0 0 1 .6 .8h-.3a.55 .55 0 0 0-.5-.6 .55 .55 0 0 0-.6 .6h-.3z" fill-rule="evenodd"/>
<path d="M123.7 62.6h3.7v1h-3.7z" fill-rule="evenodd"/>
<path d="M268.7 61.5a3 3 0 0 1 2.1-.8v.3a2.65 2.65 0 0 0-2.6 2.6 2.65 2.65 0 0 0 2.6 2.7v.2a2.95 2.95 0 0 1-2.7-1.8 2.95 2.95 0 0 1 .6-3.2z" fill-rule="evenodd"/>
<path d="M28.4 143.5h4.5v.6h-4.5z" fill-rule="evenodd"/>
<path d="M28.4 142.3h4.5v.6h-4.5z" fill-rule="evenodd"/>
<path d="M36.7 143.5h4.5v.6h-4.5z" fill-rule="evenodd"/>
<path d="M36.7 142.3h4.5v.6h-4.5z" fill-rule="evenodd"/>
<path d="M45.1 143.5h4.5v.6h-4.5z" fill-rule="evenodd"/>
<path d="M45.1 142.3h4.5v.6h-4.5z" fill-rule="evenodd"/>
<path d="M53.5 143.5h4.5v.6h-4.5z" fill-rule="evenodd"/>
<path d="M53.5 142.3h4.5v.6h-4.5z" fill-rule="evenodd"/>
<path d="M95.8 140.8h3.6v1h-3.6z" fill-rule="evenodd"/>
<path d="M269 143.6h3.6v1h-3.6z" fill-rule="evenodd"/>
<circle cx="58.5" cy="35.7" r=".55"/>
<circle cx="69.7" cy="35.7" r=".55"/>
<circle cx="80.9" cy="35.7" r=".55"/>
<circle cx="97.6" cy="35.7" r=".55"/>
<circle cx="111.6" cy="35.7" r=".55"/>
<circle cx="195.4" cy="32.9" r=".55"/>
<circle cx="228.9" cy="35.7" r=".55"/>
<circle cx="251.3" cy="35.7" r=".55"/>
<circle cx="111.6" cy="52.5" r=".55"/>
<circle cx="125.6" cy="52.5" r=".55"/>
<circle cx="173.1" cy="46.9" r=".55"/>
<circle cx="228.9" cy="46.9" r=".55"/>
<circle cx="41.8" cy="111.1" r=".55"/>
<circle cx="44.6" cy="111.1" r=".55"/>
<circle cx="212.2" cy="116.7" r=".55"/>
<circle cx="80.9" cy="130.6" r=".55"/>
<circle cx="89.2" cy="130.6" r=".55"/>
<circle cx="156.3" cy="133.4" r=".55"/>
<circle cx="30.6" cy="150.2" r=".55"/>
<circle cx="39" cy="150.2" r=".55"/>
<circle cx="47.4" cy="150.2" r=".55"/>
<circle cx="156.3" cy="147.4" r=".55"/>
<circle cx="181.4" cy="141.8" r=".55"/>
<circle cx="259.6" cy="141.8" r=".55"/>
</g>
<g fill="none" stroke="#000" stroke-width=".47">
<path d="M178.6 27.3l11.2 5.6-11.2 5.6zM212.2 30.1l11.1 5.6-11.1 5.6zM33.4 58.7h5.6M33.4 44.7h5.6M33.4 55.9h5.6M33.4 53.1h5.6M33.4 50.3h5.6M33.4 47.5h5.6M35.5 57.3h1.4M35.5 54.5h1.4M35.5 51.7h1.4M35.5 48.9h1.4"/>
<path d="M35.5 46.1h1.4M35.5 60.1h1.4M36.9 116.7h12.5v11.1h-12.5zM39 118.1v1.4M41.8 118.1v1.4M44.6 118.1v1.4M47.4 118.1v1.4M179.3 113.9h4.2v11.2h-4.2zM181.4 115.3v1.4M39 125.1v1.3M41.8 125.1v1.3M44.6 125.1v1.3"/>
<path d="M47.4 125.1v1.3M181.4 122.3v1.4"/>
</g>
<path d="M5.5 6.3h286.3v196.9h-286.3z" fill="none" stroke="#000" stroke-width=".34"/>
<path d="M36.2 42.7v.6M36.2 63.6v.7" fill="none" stroke="#000" stroke-width=".68"/>
<g fill="none" stroke="#000" stroke-width=".42">
<path d="M22.9 179.8h2.3M23.2 179.4h1.6M23.6 179.1h.7M26 179.8l.8-.3 .3-2h1.5l.2 2 1.3 .5 1.6-1.3 1.1 1.1-1.3 1.6 .5 1.3 2 .2v1.5l-2 .3-.1 .4M26 179.8l-.5 .2-1.6-1.3-1 1.1 1.2 1.6-.5 1.3-2.1 .2v1.5l2.1 .3 .5 1.3-1.2 1.6 1 1 1.6-1.2 .7 .3 .9-2.2a1.94 1.94 0 0 1-1.2-1.5M26 179.8h3.6M26.8 179.4h2M26.9 179.1h1.8M26.9 178.7h1.8M27 178.4h1.7M27 178h1.6M27 177.6h1.6"/>
<path d="M30.4 179.8h2.3M30.8 179.4h1.5M31.3 179.1h.7M21.5 184.4h4.5M21.5 184.1h4.4M21.5 183.7h4.3M21.5 183.3h4.4M21.5 183h4.5M22.9 187.6h2.3M23.1 187.2h3.2M23.1 180.1h9.4M23.2 188h1.6"/>
<path d="M23.4 186.9h3.1M23.4 180.5h8.8M23.6 188.3h.7M23.6 184.7h2.6M23.6 182.6h2.6M23.7 186.5h2.9M23.7 185.1h2.8M23.7 182.3h2.8M23.7 180.8h8.2M23.9 185.5h3.1M23.9 181.9h3.1M24 186.2h2.8"/>
<path d="M24 181.2h7.6M24 185.8h2.9M24 181.6h7.5M25.8 183.7l.1 .3M26 187.6h.2M28.6 181.9a1.98 1.98 0 0 0-2.8 1.8M28.6 181.9a1.94 1.94 0 0 1 1.1 2.2M28.6 185.5h3.1M28.7 181.9h3M28.7 185.8h2.8M28.8 186.2h2.8M29 186.5h2.9"/>
<path d="M29.1 186.9h3.1M29.2 185.1h2.7M29.2 182.3h2.7M29.3 187.2h3.2M29.4 187.6h.2M29.5 184.7h2.5M29.5 182.6h2.5M29.6 184.4h4.4M29.6 183h4.4M29.7 184.1l-.4 .8-.7 .6 .9 2.2 .6-.3 1.6 1.2 1.1-1-1.3-1.6 .4-.9M29.7 184.1h4.3M29.7 183.3h4.3"/>
<path d="M29.8 183.7h4.2M30.4 187.6h2.3M30.8 188h1.5M31.3 188.3h.7"/>
</g>
<g font-size="4">
<text x="31.7" y="9.9">1</text>
<text x="78" y="9.9">2</text>
<text x="124.3" y="9.9">3</text>
<text x="170.7" y="9.9">4</text>
<text x="217" y="9.9">5</text>
<text x="263.3" y="9.9">6</text>
<text x="6.3" y="35.6">A</text>
<text x="288.4" y="35.6">A</text>
<text x="6.3" y="82.7">B</text>
<text x="288.4" y="82.7">B</text>
<text x="6.1" y="129.8">C</text>
<text x="288.3" y="129.8">C</text>
<text x="6.1" y="176.9">D</text>
<text x="288.3" y="176.9">D</text>
<text x="31.7" y="202.6">1</text>
<text x="78" y="202.6">2</text>
<text x="124.3" y="202.6">3</text>
<text x="170.7" y="202.6">4</text>
<text x="217" y="202.6">5</text>
<text x="263.3" y="202.6">6</text>
</g>
<g font-size="3.9">
<text x="245.7" y="24.5">SALIDA SEN/TRI</text>
<text x="78.1" y="83.1">FUENTE</text>
<text x="173.1" y="83.1">GANANCIA</text>
<text x="242.9" y="83.1">SALIDA CUADRADA</text>
<text x="192.6" y="125.1" transform="rotate(-90 192.6 125.1)">SEN/TRI</text>
<text x="30.6" y="130.6" transform="rotate(-90 30.6 130.6)">SELECTOR</text>
<text x="36.2" y="164.1">RANGO</text>
<text x="78.1" y="164.1">AMPLITUD</text>
<text x="114.4" y="164.1">SIMETRIA</text>
<text x="142.3" y="164.1">FRECUENCIA</text>
<text x="175.8" y="164.1">DISTROSION</text>
<text x="226.1" y="164.1">GENERADOR</text>
<text x="244.3" y="180.9">UTN - INSPT</text>
<text x="244.3" y="186.5">Generador de Funciones</text>
<text x="244" y="197.8">Sheet:</text>
<text x="259" y="197.7">1/1</text>
</g>
<text font-size="3.5" x="244.3" y="192.1">7/7/2018 13:09</text>
<g font-size="2.8">
<text x="46.1" y="20.3">S1</text>
<text x="187" y="29.4">IC1A</text>
<text x="66.9" y="30.1" transform="rotate(-90 66.9 30.1)">VCC</text>
<text x="86.4" y="33.6">J1</text>
<text x="220.6" y="32.2">IC1B</text>
<text x="235.9" y="34">R17</text>
<text x="267.5" y="32">X1</text>
<text x="86.4" y="38.5">J10MM</text>
<text x="126.8" y="40.7">C8</text>
<text x="177.2" y="40.3">R14</text>
<text x="187" y="38.5">NE5532N</text>
<text x="220.6" y="41.3">NE5532N</text>
<text x="235.9" y="39.3">100</text>
<text x="256.7" y="41.3">1-227161-0</text>
<text x="79.2" y="45.6" transform="rotate(-90 79.2 45.6)">1k</text>
<text x="84.5" y="46.2" transform="rotate(-90 84.5 46.2)">R3</text>
<text x="109.9" y="42.8" transform="rotate(-90 109.9 42.8)">1k</text>
<text x="115.2" y="43.4" transform="rotate(-90 115.2 43.4)">R6</text>
<text x="126.8" y="46.3">220u</text>
<text x="160.5" y="45.2">R13</text>
<text x="177.2" y="42.7">25k</text>
<text x="235.9" y="45.2">R18</text>
<text x="59.8" y="51.9">C5</text>
<text x="71.4" y="52">C6</text>
<text x="160.5" y="50.5">10k</text>
<text x="235.9" y="50.5">100</text>
<text x="256.7" y="53.1">AGND</text>
<text x="32.7" y="58.7" transform="rotate(-90 32.7 58.7)">G1</text>
<text x="41.8" y="58.7" transform="rotate(-90 41.8 58.7)">AB9V</text>
<text x="59.8" y="57.5">470u</text>
<text x="71.4" y="57.6">100n</text>
<text x="109.9" y="59.6" transform="rotate(-90 109.9 59.6)">1k</text>
<text x="153.4" y="55.9">AGND</text>
<text x="267.5" y="60">X2</text>
<text x="84.8" y="63" transform="rotate(-90 84.8 63)">LED1</text>
<text x="115.2" y="60.2" transform="rotate(-90 115.2 60.2)">R7</text>
<text x="126.8" y="65.9">220u</text>
<text x="126.8" y="60.3">C9</text>
<text x="133.8" y="61.5">AGND</text>
<text x="256.7" y="69.2">1-227161-0</text>
<text x="33.4" y="74.8">GND</text>
<text x="55.8" y="74.8">GND</text>
<text x="66.9" y="74.8">GND</text>
<text x="78.1" y="74.8">GND</text>
<text x="94.8" y="74.8">GND</text>
<text x="108.8" y="74.8">GND</text>
<text x="122.8" y="74.8">GND</text>
<text x="251.2" y="74.8">GND</text>
<text x="209.4" y="99.9" transform="rotate(-90 209.4 99.9)">VCC</text>
<text x="217.8" y="99.9" transform="rotate(-90 217.8 99.9)">VCC</text>
<text x="86.4" y="113.9" transform="rotate(-90 86.4 113.9)">VCC</text>
<text x="210.5" y="112.5" transform="rotate(-90 210.5 112.5)">R16</text>
<text x="215.8" y="112.5" transform="rotate(-90 215.8 112.5)">10k</text>
<text x="229.2" y="110.5">U1</text>
<text x="70.9" y="115.3" transform="rotate(-90 70.9 115.3)">R1</text>
<text x="76.1" y="115.3" transform="rotate(-90 76.1 115.3)">10R</text>
<text x="154.6" y="118.1" transform="rotate(-90 154.6 118.1)">R10</text>
<text x="159.9" y="118.1" transform="rotate(-90 159.9 118.1)">3k3</text>
<text x="178.6" y="125.1" transform="rotate(-90 178.6 125.1)">JP2</text>
<text x="36.2" y="127.8" transform="rotate(-90 36.2 127.8)">JP1</text>
<text x="66" y="129.2" transform="rotate(-90 66 129.2)">R2</text>
<text x="68.3" y="129.2" transform="rotate(-90 68.3 129.2)">10k</text>
<text x="87.6" y="126.4" transform="rotate(-90 87.6 126.4)">R4</text>
<text x="92.9" y="126.4" transform="rotate(-90 92.9 126.4)">10k</text>
<text x="116.2" y="134.8" transform="rotate(-90 116.2 134.8)">R8</text>
<text x="118.6" y="134.8" transform="rotate(-90 118.6 134.8)">25k</text>
<text x="129.5" y="137.8" transform="rotate(-90 129.5 137.8)">1k</text>
<text x="149.7" y="132" transform="rotate(-90 149.7 132)">R11</text>
<text x="152.1" y="132" transform="rotate(-90 152.1 132)">10k</text>
<text x="32.3" y="141.4">C1</text>
<text x="40.7" y="141.4">C2</text>
<text x="49" y="141.4">C3</text>
<text x="57.4" y="141.4">C4</text>
<text x="87.6" y="143.2" transform="rotate(-90 87.6 143.2)">R5</text>
<text x="92.9" y="143.2" transform="rotate(-90 92.9 143.2)">10k</text>
<text x="98.9" y="138.5">C7</text>
<text x="134.7" y="138.3" transform="rotate(-90 134.7 138.3)">R9</text>
<text x="174.9" y="140.4" transform="rotate(-90 174.9 140.4)">R15</text>
<text x="177.2" y="140.4" transform="rotate(-90 177.2 140.4)">500R</text>
<text x="272.1" y="141.3">C10</text>
<text x="32.3" y="147">1u</text>
<text x="40.7" y="147">100n</text>
<text x="49" y="147">10n</text>
<text x="57.4" y="147">1n</text>
<text x="98.9" y="144.1">10u</text>
<text x="149.7" y="146" transform="rotate(-90 149.7 146)">R12</text>
<text x="152.1" y="146" transform="rotate(-90 152.1 146)">100k</text>
<text x="228.9" y="147.1">XR2206</text>
<text x="272.1" y="146.9">1u</text>
<text x="86.4" y="153">GND</text>
<text x="94.8" y="153">GND</text>
<text x="128.4" y="153">GND</text>
<text x="153.5" y="155.8">GND</text>
<text x="256.8" y="155.8">GND</text>
<text x="268" y="155.8">GND</text>
<text x="212.2" y="197.7">Rev_1.0 - S.Caccavallo</text>
</g>
<g font-size="2.3">
<text x="42.9" y="26.9">1</text>
<text x="50.5" y="29.7">2</text>
<text x="177" y="29.7">3</text>
<text x="42.9" y="32.5">3</text>
<text x="84.8" y="35.3">1</text>
<text x="92.5" y="35.3">2</text>
<text x="177" y="35.3">2</text>
<text x="190.2" y="32.5">1</text>
<text x="210.4" y="32.5">5</text>
<text x="223.7" y="35.3">7</text>
<text x="35.8" y="40.9" transform="rotate(-90 35.8 40.9)">+</text>
<text x="210.4" y="38.1">6</text>
<text x="35.5" y="44.1" transform="rotate(-90 35.5 44.1)">+</text>
<text x="97.2" y="47.1" transform="rotate(-90 97.2 47.1)">8</text>
<text x="177" y="46.4">1</text>
<text x="184.6" y="46.4">3</text>
<text x="181.1" y="51.4" transform="rotate(-90 181.1 51.4)">2</text>
<text x="97.2" y="59.1" transform="rotate(-90 97.2 59.1)">4</text>
<text x="35.5" y="61.5" transform="rotate(-90 35.5 61.5)">-</text>
<text x="35.8" y="64.8" transform="rotate(-90 35.8 64.8)">-</text>
<text x="181.1" y="113.5" transform="rotate(-90 181.1 113.5)">2</text>
<text x="225" y="113.5">4</text>
<text x="253.8" y="113.5">16</text>
<text x="38.6" y="116.3" transform="rotate(-90 38.6 116.3)">2</text>
<text x="41.4" y="116.3" transform="rotate(-90 41.4 116.3)">4</text>
<text x="44.2" y="116.3" transform="rotate(-90 44.2 116.3)">6</text>
<text x="47" y="116.3" transform="rotate(-90 47 116.3)">8</text>
<text x="223.9" y="116.3">11</text>
<text x="231.5" y="114.7">VCC</text>
<text x="231.5" y="117.5">SYNCO SYMA1</text>
<text x="240.9" y="114.7">SYMA2</text>
<text x="253.8" y="119.1">14</text>
<text x="253.8" y="116.3">15</text>
<text x="72.1" y="121.9" transform="rotate(-90 72.1 121.9)">3</text>
<text x="75.7" y="124.7">2</text>
<text x="155.9" y="124.7" transform="rotate(-90 155.9 124.7)">3</text>
<text x="239.1" y="123.1">WAVEA1</text>
<text x="239.1" y="120.3">WAVEA2</text>
<text x="253.8" y="121.9">13</text>
<text x="38.6" y="129.5" transform="rotate(-90 38.6 129.5)">1</text>
<text x="41.4" y="129.5" transform="rotate(-90 41.4 129.5)">3</text>
<text x="44.2" y="129.5" transform="rotate(-90 44.2 129.5)">5</text>
<text x="47" y="129.5" transform="rotate(-90 47 129.5)">7</text>
<text x="72.1" y="129.5" transform="rotate(-90 72.1 129.5)">1</text>
<text x="122.4" y="127.5" transform="rotate(-90 122.4 127.5)">E</text>
<text x="125.9" y="130.3">S</text>
<text x="159.5" y="127.5">2</text>
<text x="181.1" y="126.7" transform="rotate(-90 181.1 126.7)">1</text>
<text x="225" y="127.5">5</text>
<text x="225" y="130.3">6</text>
<text x="231.5" y="128.7">TC1</text>
<text x="231.5" y="131.5">TC2</text>
<text x="244" y="128.7">STO</text>
<text x="253.8" y="127.5">2</text>
<text x="122.4" y="135.4" transform="rotate(-90 122.4 135.4)">A</text>
<text x="155.9" y="132.3" transform="rotate(-90 155.9 132.3)">1</text>
<text x="181.1" y="133" transform="rotate(-90 181.1 133)">E</text>
<text x="184.6" y="135.8">S</text>
<text x="225" y="133">7</text>
<text x="225" y="135.8">8</text>
<text x="231.5" y="134.3">TR1</text>
<text x="231.5" y="137">TR2</text>
<text x="243.4" y="137.1">BIAS</text>
<text x="243.5" y="134.3">FSKI</text>
<text x="253.8" y="133">9</text>
<text x="253.8" y="135.8">10</text>
<text x="155.9" y="138.6" transform="rotate(-90 155.9 138.6)">3</text>
<text x="159.5" y="141.4">2</text>
<text x="181.1" y="141" transform="rotate(-90 181.1 141)">A</text>
<text x="225" y="141.4">3</text>
<text x="231.5" y="142.6">MO</text>
<text x="243" y="139.9">AMSI</text>
<text x="243.5" y="142.7">GND</text>
<text x="253.8" y="138.6">1</text>
<text x="253.8" y="141.4">12</text>
<text x="155.9" y="146.3" transform="rotate(-90 155.9 146.3)">1</text>
</g>
<g font-size="1.9">
<text x="165.1" y="30.8">A_OUT</text>
<text x="124.9" y="40.8" transform="rotate(-90 124.9 40.8)">+</text>
<text x="57.9" y="52" transform="rotate(-90 57.9 52)">+</text>
<text x="124.9" y="60.4" transform="rotate(-90 124.9 60.4)">+</text>
<text x="247.3" y="64.3">SQRT</text>
<text x="73.2" y="101.3" transform="rotate(-90 73.2 101.3)">AMP</text>
<text x="42.5" y="106.9" transform="rotate(-90 42.5 106.9)">CAP_1</text>
<text x="157" y="104.1" transform="rotate(-90 157 104.1)">FREQ</text>
<text x="182.1" y="106.9" transform="rotate(-90 182.1 106.9)">DIST_1</text>
<text x="123.5" y="115.3" transform="rotate(-90 123.5 115.3)">SIM_1</text>
<text x="202.6" y="117.3">SQRT</text>
<text x="261" y="114.6">SIM_1</text>
<text x="261" y="117.3">SIM_2</text>
<text x="261" y="120.1">DIST_1</text>
<text x="261" y="122.9">DIST_2</text>
<text x="212.9" y="128.5">CAP_1</text>
<text x="212.9" y="131.3">CAP_2</text>
<text x="261" y="128.5">A_OUT</text>
<text x="213.7" y="134.1">FREQ</text>
<text x="97" y="138.6" transform="rotate(-90 97 138.6)">+</text>
<text x="215" y="142.5">AMP</text>
<text x="270.2" y="141.4" transform="rotate(-90 270.2 141.4)">+</text>
<text x="123.5" y="151.6" transform="rotate(-90 123.5 151.6)">SIM_2</text>
<text x="182.1" y="152.6" transform="rotate(-90 182.1 152.6)">DIST_2</text>
<text x="31.3" y="160.6" transform="rotate(-90 31.3 160.6)">CAP_2</text>
</g>
</svg>
